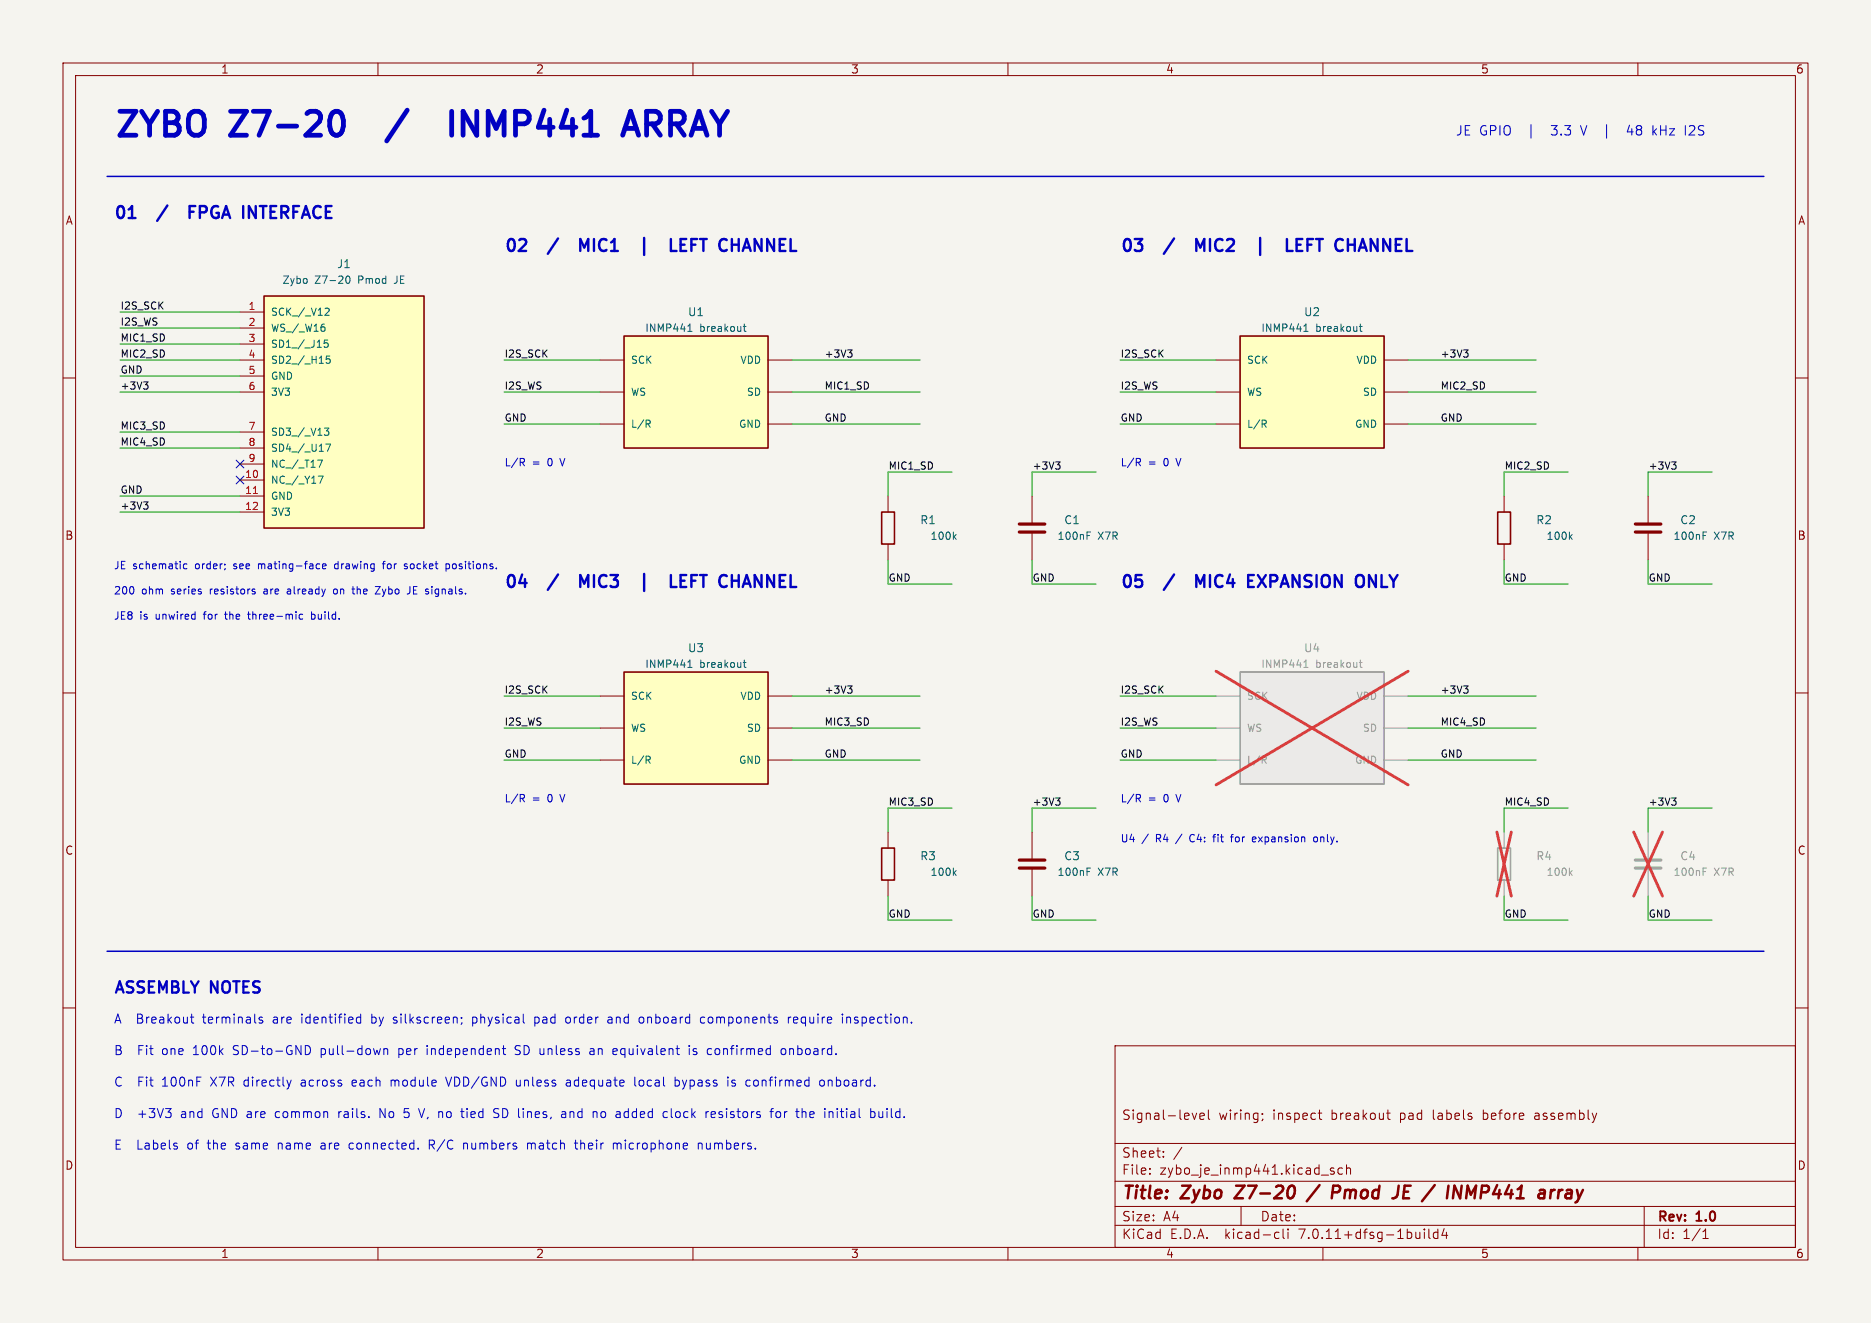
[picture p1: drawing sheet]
<svg xmlns="http://www.w3.org/2000/svg" width="297mm" height="210mm" viewBox="0 0 297 210" stroke-linecap="round" stroke-linejoin="round" font-family="sans-serif">
<path d="M0 0h297v210h-297z" fill="#f5f4ef" stroke="#f5f4ef" stroke-width=".16"/>
<g fill="none" stroke="#840000" stroke-width=".16">
<path d="M10 10h277v190h-277zM12 12h273v186h-273zM60 10v2M110 10v2M160 10v2M210 10v2M260 10v2M10 60h2M38.1 57.2h3.8M38.1 49.5h3.8M38.1 52.1h3.8M38.1 54.6h3.8"/>
<path d="M38.1 59.7h3.8M95.2 57.2h3.9M121.9 57.2h3.8M193 57.2h3.8M219.7 57.2h3.8M285 60h2M38.1 62.2h3.8M38.1 76.2h3.8M38.1 78.7h3.8M38.1 68.6h3.8M38.1 71.1h3.8M38.1 73.7h3.8"/>
<path d="M95.2 67.3h3.9M95.2 62.2h3.9M121.9 67.3h3.8M121.9 62.2h3.8M141 78.7v2.6M163.8 78.7v4.5M193 67.3h3.8M193 62.2h3.8M219.7 67.3h3.8M219.7 62.2h3.8M238.8 78.7v2.6M261.6 78.7v4.5"/>
<path d="M38.1 81.3h3.8M141 86.4v2.5M163.8 84.5v4.4M238.8 86.4v2.5M261.6 84.5v4.4M10 110h2M95.2 110.5h3.9M95.2 115.6h3.9M121.9 110.5h3.8M121.9 115.6h3.8M285 110h2M95.2 120.7h3.9"/>
<path d="M121.9 120.7h3.8M141 132.1v2.5M141 139.7v2.5M163.8 132.1v4.4M163.8 137.8v4.4M10 160h2M285 160h2M177 166h108v32h-108zM189.2 176.7l.4 1 .4-1M190.5 177.2l.7-.1-.1-.3-.4-.1-.2 .2v.7h.6M191.8 176.2v1.3l.2 .2M200.4 176.8v.1"/>
<path d="M200.5 177.6l-.2 .3M209.2 176.7h.6M209.5 176.2v1.3v.1l.3 .1M220.1 176.7h.6M220.3 176.2v1.3l.1 .1 .3 .1M243.7 177.2v.4M60 198v2M110 198v2M160 198v2M177 194.5h108M177 191.5h108M177 187.5h108"/>
<path d="M177 181.5h108M182.5 186.3v.1M182.5 185.5v.1M184.7 183.6v.1M184.7 182.8v.1M187.6 182.1l-1.3 2M197 191.5v3M202.6 195.6l.4 .1M203 196.5l-.4 .1M203.7 195.1v1.3l.2 .2M204.5 195.1v.1M204.5 195.6v1"/>
<path d="M210 198v2M211.7 185.5l-.3-.1-.2 .2v.2l.5 .2v.3h-.5M213.1 185.5l-.4-.1-.3 .3v.4l.1 .2h.6M213.7 185.5a.37 .37 0 0 1 .7 .1v.8M213.7 184.9v1.5M226.1 195.1v.1M226.1 195.6v1M226.8 195.1v1.3l.2 .2M228.2 195.7l-.4-.1-.3 .3v.4l.2 .2h.5M228.2 195.1v1.5M229.2 195l-.3 1.1h.9M229.6 195.6v1"/>
<path d="M260 198v2M261 191.5v6.5M270.3 196.6h.9M270.3 195.5l.4-.4v1.5"/>
</g>
<path d="M197.6 188.2l-1.6 2h1.3M205.4 188.4a1.69 1.69 0 0 1-.1 1.4M209.5 188.1l-2.1 2.6M211.6 188.2l1 .1a.58 .58 0 0 1-.3 1h-.8M222.9 189.2h.6M223.9 188.2h-.9l-.3 2h1M227.8 188.1l-2.1 2.6M234.3 188.2l-.8 1.4-.5-1.4-.3 2M247.5 188.9l-.2 1.3M248 188.9a.59 .59 0 0 0-.6 .4M249.3 188.9l-.6 .1M249.3 189.4h-.5a.4 .4 0 0 0-.3 .4 .4 .4 0 0 0 .2 .4h.5" fill="none" stroke="#840000" stroke-width=".4"/>
<path d="M259.6 137.8h4M259.6 136.5h4" fill="none" stroke="#9c9b98" stroke-width=".51"/>
<path d="M193 110.5h3.8M193 115.6h3.8M219.7 110.5h3.8M219.7 115.6h3.8M193 120.7h3.8M219.7 120.7h3.8M238.8 132.1v2.5M238.8 139.7v2.5M261.6 132.1v4.4M261.6 137.8v4.4" fill="none" stroke="#9c9b98" stroke-width=".16"/>
<path d="M207 105.9h.6M207.1 105.1l.2-.3v1.1M215.8 105.2h.4M215.9 104.8v1l.3 .1M200.6 120.6l.4 .6M200.8 120l.2 .2v.3l-.2 .1M249.2 138.5l.4 .5M249.6 138.2l-.5 .4M270.3 138.4h.4M270.3 137.8h.6" fill="none" stroke="#939391" stroke-width=".16"/>
<path d="M193 106.6l30.5 18M223.5 106.6l-30.5 18M237.6 132.1l2.3 10.1M239.9 132.1l-2.3 10.1M259.3 132.1l4.6 10.1M263.9 132.1l-4.6 10.1" fill="none" stroke="#eb3a3d" stroke-width=".46"/>
<path d="M196.8 106.7h22.9v17.8h-22.9z" fill="#ebeae8" stroke="#ebeae8" stroke-width=".16"/>
<path d="M196.8 106.7h22.9v17.8h-22.9zM237.7 134.6h2.1v5.1h-2.1z" fill="none" stroke="#9c9b98" stroke-width=".25"/>
<g fill="#ffffc2" stroke="#ffffc2" stroke-width=".16">
<path d="M196.8 53.3h22.9v17.8h-22.9z"/>
<path d="M99.1 106.7h22.8v17.8h-22.8z"/>
<path d="M41.9 47h25.4v36.8h-25.4z"/>
<path d="M99.1 53.3h22.8v17.8h-22.8z"/>
</g>
<path d="M41.9 47h25.4v36.8h-25.4zM99.1 53.3h22.8v17.8h-22.8zM196.8 53.3h22.9v17.8h-22.9zM140 81.3h2v5.1h-2zM237.7 81.3h2.1v5.1h-2.1zM99.1 106.7h22.8v17.8h-22.8zM140 134.6h2v5.1h-2z" fill="none" stroke="#840000" stroke-width=".25"/>
<g fill="none" stroke="#006464" stroke-width=".16">
<path d="M51.3 51.4h.2M51.4 51.9l.2 .2v.3l-.2 .2M51.7 49l.3-.1 .3 .3-.8 .8h.8M52 54h-.5l-.1 .5 .2-.1 .4 .1 .1 .1-.1 .4-.1 .1-.5-.1M52.4 56.5h-.6v.6l.1-.1h.4l.1 .2v.4l-.2 .1-.4-.1M55 43.9l.2-.1a.62 .62 0 0 1 .4 .6 .62 .62 0 0 1-.4 .6l-.2-.1-.1-.4zM109.2 52.6h.6M109.3 51.7l.2-.3v1.2M118 51.8h.4M118.2 51.4v1l.2 .2M207 52.6h.6M207.1 51.7l.2-.3v1.2"/>
<path d="M215.8 51.8h.4M215.9 51.4v1l.3 .2M50.4 73h.8l-.5 1.2M50.5 75.6h.8l-.5 1.1M51.5 68h.7l-.4 .4 .3 .1v.5l-.1 .1-.5-.1M51.7 70.5h.8l-.5 1.1M102.8 67.3l.4 .5M103 66.7l.2 .2v.3l-.2 .1M200.6 67.3l.4 .5M200.8 66.7l.2 .2v.3l-.2 .1M151.4 85.2l.4 .4M151.8 84.8l-.5 .5"/>
<path d="M172.6 85h.3M172.6 84.5h.5M249.2 85.2l.4 .4M249.6 84.8l-.5 .5M270.3 85h.4M270.3 84.5h.6M109.2 105.9h.6M109.3 105.1l.2-.3v1.1M118 105.2h.4M118.2 104.8v1l.2 .1M102.8 120.6l.4 .6M103 120l.2 .2v.3l-.2 .1"/>
<path d="M151.4 138.5l.4 .5M151.8 138.2l-.5 .4M172.6 138.4h.3M172.6 137.8h.5"/>
</g>
<path d="M40.2 78.3h.7" fill="none" stroke="#a90000" stroke-width=".16"/>
<path d="M161.8 84.5h4.1M161.8 83.2h4.1M259.6 84.5h4M259.6 83.2h4M161.8 137.8h4.1M161.8 136.5h4.1" fill="none" stroke="#840000" stroke-width=".51"/>
<g fill="none" stroke="#0f0f0f" stroke-width=".16">
<path d="M134.5 55.5h.8l-.4 .5M135 56l.3 .2v.3l-.3 .2M232.3 55.5h.7l-.3 .5M232.8 56l.2 .2v.3l-.2 .2M22.8 79.7h.7l-.4 .4M22.8 60.6h.7l-.4 .5M23.3 61.1l.2 .2v.3l-.2 .2M167.6 73.3h.7l-.4 .5M168.1 73.8l.2 .2v.3l-.2 .2M265.4 73.3h.7l-.4 .5M265.8 73.8l.3 .2v.3l-.3 .2M23.3 80.1l.2 .2v.3l-.2 .2"/>
<path d="M134.5 108.9h.8l-.4 .4M135 109.3l.3 .2v.3l-.3 .2M232.3 108.9h.7l-.3 .4M232.8 109.3l.2 .2v.3l-.2 .2M167.6 126.7h.7l-.4 .4M168.1 127.1l.2 .2v.3l-.2 .2M265.4 126.7h.7l-.4 .4M265.8 127.1l.3 .2v.3l-.3 .2"/>
</g>
<g fill="none" stroke="#0000c2" stroke-width=".16">
<path d="M250.9 19.9l.5 1.5M255 19.8v2.1M258.7 19.9l-.4 1h.9M268.7 19.9h-.3l-.2 .2M262.5 20.9l.5 .5M263 20.4l-.6 .6M269 20.6l-.9 .8h.9M82.9 73.4l.4 .5M83 72.8l.3 .2-.1 .3-.2 .1M180.7 73.4l.3 .5M180.8 72.8l.2 .2v.3l-.2 .1M29.7 89.6l-.4-.1-.2 .2 .1 .5h.5"/>
<path d="M35.6 97.5h.5M39.3 97.5h.4M39.5 97.1v1l.2 .2M40.4 93.9l.1 .2-.1 .2M40.4 93.5l.1 .1M41 89.5v.8M41.1 89.6h-.1M41.9 93.9v.3M46 93.5l-.4 .1M46 93.8h-.3l-.1 .2v.2l.4 .1M47.5 98.2l.2 .1 .3-.1M48 97.6l-.3-.1-.2 .1"/>
<path d="M49.5 97.6l.3-.1 .2 .1M49.5 97.1v1.2M50 98.2l-.2 .1-.3-.1M50.4 89.5l.3 .1M50.7 90.2l-.3 .1M51.2 89.9l.6-.1-.1-.2-.3-.1-.2 .2 .1 .5h.4M53.4 93.6l-.2-.1-.3 .2 .1 .5 .2 .1 .2-.1M53.6 89.5h-.3l-.2 .2 .1 .5 .4 .1M55.9 93.5h.4M56 93.1v1M56.2 94.3h.1M59.6 93.1h.8l-.8 1.2h.8"/>
<path d="M60.7 89.5h.4M61.1 89.1l-.2 .2v1M64.2 89.8l.5 .3-.1 .1-.3 .1M64.2 89.6h.4M65.6 93.7h.4M66.2 93.1h-.6v1.2h.6M70.8 89.6l.3-.1 .3 .2-.1 .5h-.5M70.8 89.5v1.2M82.9 126.7l.4 .6M83 126.1l.3 .2-.1 .3-.2 .1M180.7 126.7l.3 .6M180.8 126.1l.2 .2v.3l-.2 .1"/>
<path d="M189 132.6l-.1 .4 .1 .5M192.5 132.9h.5M193 132.5l-.3 .1v1M195.3 132.9h.5M195.8 132.5l-.3 .1v1M198.9 132.9h.3l.2 .2-.6 .1M198.9 133.6h.4M208.6 132.9h.3l.2 .2v.3l-.2 .2h-.3l-.1-.2zM30.2 161.5h.6M30.4 161v1.2l.1 .1 .3 .1M41.7 161.5h-.4l-.2 .2 .1 .2 .5 .1v.3h-.6M43.8 176.6v.7"/>
<path d="M46.2 171.5l-.3 .9M47.9 171.9v.4M48.5 166a.72 .72 0 0 1 .8 .7 .72 .72 0 0 1-.8 .7zM51 166.5v1.4M51 167.3l.1 .1M51.1 166.5h-.1M53.8 176.5v.9M54.1 176.5l-.3 .2M56.4 171.5h-.3l-.2 .2 .1 .6 .4 .1M56.6 171.8l-.7 .1M56.8 161.5h.5M57.3 162.3l-.5 .1"/>
<path d="M57.3 161v1.4M59 161v1.4M59 162.3l.2 .1M59.2 161.5h-.2M60.3 177.4v-1.4l.8 1.4M60.9 166.5v.9M60.9 166.6l.2-.1h.4v.9M62.1 171.5v.9M62.4 162.3l.4 .1M62.5 171.5l-.4 .1M62.6 161.5l-.2 .2 .2 .2M63.3 167.3l.4 .1"/>
<path d="M63.3 166.5v1.4M63.7 166.5h-.4M64.2 176h.7M64.3 176.5h.4M64.3 177.4h.4M67.4 176l-.5 1.4M67.8 166v.1M67.8 166.5v.9M70.7 171l.5 1.4 .5-1.4M73.3 161.5v.2M73.3 162.3l-.1 .3M74.1 176v.1"/>
<path d="M74.1 176.5v.9M75 162.3l.4 .1M75 161.5v1.4M75.4 161.5h-.4M78.6 176h.6M78.6 176.7l.4 .1 .2 .3-.3 .3h-.3M81.8 167.3h.6M82 171.5v.8l.4 .1 .2-.1M82.4 166h-.5l-.1 .4 .1 .2 .5 .2M82.6 171.5v.9M84.9 161.5h.5M84.9 162.3h.5"/>
<path d="M84.9 161.5v1.4M89.3 176.5h.4l.1 .9M89.8 177.3l-.5 .1M89.8 176.8l-.5 .1M89.9 161.6l.4-.1 .3 .2M89.9 171.5h.6l.1 .9M90.5 176.5v.9M90.6 171.8l-.5 .1a.28 .28 0 0 0-.2 .2 .28 .28 0 0 0 .2 .3l.5-.1M90.6 162.1l-.3 .3-.4-.1M90.9 176.5l-.4 .1M93.7 166.5h.5l.1 .9M94.3 166.8l-.5 .1a.28 .28 0 0 0-.2 .2 .28 .28 0 0 0 .2 .3l.5-.1"/>
<path d="M96 176.5h-.3l-.3 .2 .1 .6 .2 .1 .3-.1M96.5 162.2l.2 .2 .5-.1M96.5 161.5h.6l.1 .9M97.2 161.8l-.5 .1-.2 .2M97.9 166.5l.1 .3-.7 .1M99.2 177.3h.5M99.2 176.5h.5M100.8 171v1.2l.2 .2M101.7 161.5h.4l.1 .2-.1 .6-.4 .1M101.9 171.5h-.3l-.2 .2 .1 .6 .4 .1M106.6 176v1.2l.2 .2M107.2 171.5h.4l.2 .2v.4l-.1 .2h-.5"/>
<path d="M107.2 171v1.4M107.4 176.5l-.2 .2v.4l.2 .2M108.3 171.5l.4 .9M108.5 172.8l-.2 .1M109.4 166v.1M109.4 166.5v.9M110.6 166.5h-.4l-.2 .2 .6 .4M110.6 167.2l-.2 .2-.4-.1M111.9 161.5h-.4l-.3 .2v.4l.1 .2h.6M112.5 161.6v.7M113.1 176.5h.4l.1 .3-.7 .1M113.5 177.3l-.4 .1"/>
<path d="M113.8 166.5l-.3 .2v.4l.3 .3M114.1 177.3l.4 .1M114.5 176.5h-.2l-.2 .2 .1 .2h.3M116.7 171.5h-.3l-.2 .2v.2l.5 .1v.3h-.5M120.1 171.5h-.3l-.2 .2 .1 .6 .4 .1M123.2 176.6l.2-.1 .5 .1v.5l-.1 .2-.4 .1-.2-.1zM124.1 166.6l.2-.1 .4 .1v.5l-.1 .2-.3 .1-.2-.1zM124.5 176.5v.9M124.8 176.5l-.3 .2M125.1 161.5v.9M125.3 166.5v.9M125.6 161.5h-.3l-.2 .2"/>
<path d="M125.8 166.5l-.5 .1M126.6 161.5h-.4l-.2 .2v.6h.6M126.6 161.8l-.6 .1M129 176.5h-.2l-.3 .2 .1 .6 .4 .1M129.2 176.8l-.7 .1M130.2 171.6l.2-.1 .4 .1 .1 .5-.2 .2-.3 .1-.2-.1zM131.5 171.5v.9M131.9 171.5l-.4 .1M133.4 176.5h.5M133.6 176v1.2l.2 .2M134.4 161.6l.2-.1h.4v.9M134.4 161.5v.9"/>
<path d="M139.5 176.5l.1 .8 .3 .1 .2-.1M140.1 176.5v.9M140.8 176v.1M140.8 176.5v.9M44.2 181.5v.9M44.2 181.5v.1M51.1 181.5h-.1M51.1 181.9a.28 .28 0 0 0-.2 .2 .28 .28 0 0 0 .2 .3M56 181.5h-.3l-.3 .2 .1 .6 .5 .1M68.5 181.7l.5 .7M68.8 181h-.7v1.4M68.8 181.7h-.7"/>
<path d="M73.6 181.6l.2-.1h.3l.1 .9M73.6 181.5v.9M83.7 181.6l.5-.1 .2 .2M83.7 181.5v.9M84.4 181.7v.7M84.8 181.5h-.4v.2M91.2 181.5h.5M91.4 181v1.2v.1l.3 .1M92.2 181v1.4M92.4 181.5l-.2 .1M97.4 181.5h.4l.2 .2M98 181.7l.2-.2h.3l.1 .2"/>
<path d="M98 181.7v.7M110.8 181.6l.2-.1h.4l.1 .9M110.8 181.5v.9M112.1 181.5v.7l.2 .2"/>
</g>
<g fill="none" stroke="#0000c2" stroke-width=".38">
<path d="M20.4 34.6h1.1M26.6 32.6l-1.7 2.5M30.1 33.6h.6M31 32.7h-.9v1.9M88.6 37.8l-1.6 2.5M92.1 39.8v-1.9l.6 1.4 .7-1.4v1.9M102.2 37.8v2.7M106.5 39.8h.9M108 38.8h.7M108.9 37.9h-.9v1.9h.9M109.8 38.8h.6M110.7 37.9h-.9v1.9"/>
<path d="M111.1 37.9h1.1M186.4 37.8l-1.7 2.5M189.9 39.8v-1.9l.6 1.4 .7-1.4v1.9M200 37.8v2.7M204.3 39.8h.9M205.8 38.8h.7M206.7 37.9h-.9v1.9h.9M207.5 38.8h.7M208.4 37.9h-.9v1.9M208.9 37.9h1.1M88.6 91.2l-1.6 2.4M92.1 93.2v-1.9l.6 1.3 .7-1.3v1.9"/>
<path d="M102.2 91.1v2.7M106.5 93.2h.9M108 92.2h.7M108.9 91.3h-.9v1.9h.9M109.8 92.2h.6M110.7 91.3h-.9v1.9M111.1 91.3h1.1M186.4 91.2l-1.7 2.4M189.9 93.2v-1.9l.6 1.3 .7-1.3v1.9M199.7 91.3l1.2 1.9M200.9 91.3l-1.2 1.9M217.3 91.3l1.1 1.9"/>
</g>
<path d="M52.5 18.4a.92 .92 0 0 1 .9-.7 .92 .92 0 0 1 .9 .7 2.96 2.96 0 0 1-.3 2.9 .9 .9 0 0 1-1.5-.6M64.6 17.5l-3.2 4.9M71.7 17.7v3.8M75.7 17.7v3.8l-2.2-3.8v3.8M100.1 17.7l1.3 3.8M102.6 19.7h1.5a1.03 1.03 0 0 0 .7-1 1.03 1.03 0 0 0-.7-1h-1.5v3.8M103.5 19.7l1.3 1.8M99.2 20.4h1.8" fill="none" stroke="#0000c2" stroke-width=".76"/>
<path d="M17 28h263M17 151h263" fill="none" stroke="#0000c2" stroke-width=".24"/>
<g fill="none" stroke="#009600" stroke-width=".16">
<path d="M19 57.2h19.1M19 59.7h19.1M19 52.1h19.1M19 54.6h19.1M19 49.5h19.1M80 57.2h15.2M125.7 57.2h20.3M177.8 57.2h15.2M223.5 57.2h20.3M19 62.2h19.1M19 68.6h19.1M19 71.1h19.1"/>
<path d="M19 78.7h19.1M80 67.3h15.2M80 62.2h15.2M125.7 67.3h20.3M125.7 62.2h20.3M151.1 74.9h-10.1v3.8M174 74.9h-10.2v3.8M177.8 67.3h15.2M177.8 62.2h15.2M223.5 67.3h20.3M223.5 62.2h20.3M248.9 74.9h-10.1v3.8"/>
<path d="M271.8 74.9h-10.2v3.8M19 81.3h19.1M141 88.9v3.8h10.1M163.8 88.9v3.8h10.2M238.8 88.9v3.8h10.1M261.6 88.9v3.8h10.2M80 110.5h15.2M80 115.6h15.2M125.7 110.5h20.3M125.7 115.6h20.3M177.8 110.5h15.2M177.8 115.6h15.2"/>
<path d="M223.5 110.5h20.3M223.5 115.6h20.3M80 120.7h15.2M125.7 120.7h20.3M151.1 128.3h-10.1v3.8M174 128.3h-10.2v3.8M177.8 120.7h15.2M223.5 120.7h20.3M248.9 128.3h-10.1v3.8M271.8 128.3h-10.2v3.8M141 142.2v3.9h10.1M163.8 142.2v3.9h10.2"/>
<path d="M238.8 142.2v3.9h10.1M261.6 142.2v3.9h10.2"/>
</g>
<path d="M37.5 75.6l1.2 1.2M37.5 73.1l1.2 1.2M38.7 75.6l-1.2 1.2M38.7 73.1l-1.2 1.2" fill="none" stroke="#000084" stroke-width=".16"/>
<g font-size="5.3" fill="#0000c2">
<text x="18" y="22.8">ZYBO</text>
<text x="37.1" y="22.8">Z7-20</text>
<text x="77.9" y="22.8">INMP441</text>
<text x="107.1" y="22.8">ARRAY</text>
</g>
<g font-size="2.8" fill="#840000">
<text x="178" y="190.9">Title:</text>
<text x="187.7" y="190.9">Zybo</text>
<text x="197" y="190.9">Z7-20</text>
<text x="209.4" y="190.9">/</text>
<text x="213.9" y="190.9">Pmod</text>
<text x="230.1" y="190.9">/</text>
<text x="234.6" y="190.9">INMP441</text>
<text x="249.9" y="190.9">array</text>
</g>
<g font-size="2.6" fill="#0000c2">
<text x="18" y="35.3">01</text>
<text x="32.4" y="35.3">FPGA</text>
<text x="41.7" y="35.3">INTERFACE</text>
<text x="80" y="40.5">02</text>
<text x="94.4" y="40.5">MIC1</text>
<text x="105.7" y="40.5">|</text>
<text x="111.9" y="40.5">LEFT</text>
<text x="120.4" y="40.5">CHANNEL</text>
<text x="177.8" y="40.5">03</text>
<text x="192.2" y="40.5">MIC2</text>
<text x="203.4" y="40.5">|</text>
<text x="209.7" y="40.5">LEFT</text>
<text x="218.2" y="40.5">CHANNEL</text>
<text x="80" y="93.8">04</text>
<text x="94.4" y="93.8">MIC3</text>
<text x="105.7" y="93.8">|</text>
<text x="111.9" y="93.8">LEFT</text>
<text x="120.4" y="93.8">CHANNEL</text>
<text x="177.8" y="93.8">05</text>
<text x="192.2" y="93.8">MIC4</text>
<text x="201.2" y="93.8">EXPANSION</text>
<text x="219.2" y="93.8">ONLY</text>
</g>
<text font-size="2.5" fill="#0000c2" x="18" y="158.2">ASSEMBLY NOTES</text>
<g font-size="2.1" fill="#0000c2">
<text x="231" y="21.7">JE GPIO</text>
<text x="242.7" y="21.7">|</text>
<text x="246.7" y="21.7">3.3</text>
<text x="251.6" y="21.7">V</text>
<text x="259.5" y="21.7">48</text>
<text x="263.7" y="21.7">kHz</text>
<text x="269" y="21.7">I2S</text>
</g>
<g font-size="2.1" fill="#840000">
<text x="178" y="178">Signal-level</text>
<text x="193.4" y="178">wiring;</text>
<text x="202.1" y="178">inspect</text>
<text x="211.5" y="178">breakout</text>
<text x="222.5" y="178">pad</text>
<text x="227.9" y="178">labels</text>
<text x="235.9" y="178">before</text>
<text x="244.3" y="178">assembly</text>
<text x="178" y="184">Sheet:</text>
<text x="178" y="186.7">File:</text>
<text x="184.1" y="186.7">zybo_je_inmp441.kicad_sch</text>
<text x="178" y="196.9">KiCad</text>
<text x="178" y="194.1">Size:</text>
<text x="184.7" y="194.1">A4</text>
<text x="185.7" y="196.9">E.D.A.</text>
<text x="194.6" y="196.9">kicad-cli</text>
<text x="200" y="194.1">Date:</text>
<text x="206.5" y="196.9">7.0.11+dfsg-1build4</text>
<text x="263" y="194.3">Rev:</text>
<text x="263" y="196.9">Id:</text>
<text x="267.1" y="196.9">1/1</text>
<text x="269.4" y="194.3">1.0</text>
</g>
<g font-size="2" fill="#0000c2">
<text x="18" y="167.7">B</text>
<text x="18" y="162.7">A</text>
<text x="21.7" y="162.7">Breakout</text>
<text x="22" y="167.7">Fit</text>
<text x="25.9" y="167.7">one</text>
<text x="31" y="167.7">100k</text>
<text x="32.4" y="162.7">terminals</text>
<text x="37.5" y="167.7">SD-to-GND</text>
<text x="43.7" y="162.7">are</text>
<text x="48.3" y="162.7">identified</text>
<text x="51.6" y="167.7">pull-down</text>
<text x="59.6" y="162.7">by</text>
<text x="63.3" y="162.7">silkscreen;</text>
<text x="64.1" y="167.7">per</text>
<text x="68.7" y="167.7">independent</text>
<text x="76" y="162.7">physical</text>
<text x="82.9" y="167.7">SD unless</text>
<text x="86" y="162.7">pad</text>
<text x="91.1" y="162.7">order</text>
<text x="95.1" y="167.7">an</text>
<text x="98" y="162.7">and</text>
<text x="99" y="167.7">equivalent</text>
<text x="103.1" y="162.7">onboard</text>
<text x="111.2" y="167.7">is</text>
<text x="113" y="162.7">components</text>
<text x="114.3" y="167.7">confirmed</text>
<text x="126.2" y="167.7">onboard.</text>
<text x="127.1" y="162.7">require</text>
<text x="135.9" y="162.7">inspection.</text>
<text x="18" y="172.7">C</text>
<text x="22" y="172.7">Fit</text>
<text x="25.9" y="172.7">100nF</text>
<text x="33.8" y="172.7">X7R</text>
<text x="39.2" y="172.7">directly</text>
<text x="48.4" y="172.7">across</text>
<text x="56.7" y="172.7">each</text>
<text x="63" y="172.7">module</text>
<text x="72" y="172.7">VDD/GND</text>
<text x="83.2" y="172.7">unless</text>
<text x="91.4" y="172.7">adequate</text>
<text x="102.4" y="172.7">local</text>
<text x="109" y="172.7">bypass</text>
<text x="117.5" y="172.7">is</text>
<text x="120.6" y="172.7">confirmed</text>
<text x="132.5" y="172.7">onboard.</text>
<text x="18" y="177.7">D</text>
<text x="22" y="177.7">+3V3</text>
<text x="28.9" y="177.7">and</text>
<text x="34.1" y="177.7">GND are</text>
<text x="44.4" y="177.7">common</text>
<text x="54.5" y="177.7">rails.</text>
<text x="61.2" y="177.7">No</text>
<text x="65.3" y="177.7">5</text>
<text x="67.9" y="177.7">V, no</text>
<text x="74.9" y="177.7">tied</text>
<text x="80.2" y="177.7">SD lines,</text>
<text x="91.3" y="177.7">and</text>
<text x="96.5" y="177.7">no</text>
<text x="100.3" y="177.7">added</text>
<text x="108" y="177.7">clock</text>
<text x="114.9" y="177.7">resistors</text>
<text x="125.4" y="177.7">for</text>
<text x="129.7" y="177.7">the</text>
<text x="134.3" y="177.7">initial</text>
<text x="141.7" y="177.7">build.</text>
<text x="18" y="182.7">E</text>
<text x="21.8" y="182.7">Labels</text>
<text x="30" y="182.7">of</text>
<text x="33.3" y="182.7">the</text>
<text x="37.9" y="182.7">same</text>
<text x="44.8" y="182.7">name</text>
<text x="51.7" y="182.7">are</text>
<text x="56.4" y="182.7">connected.</text>
<text x="69.2" y="182.7">R/C</text>
<text x="74.9" y="182.7">numbers</text>
<text x="85.2" y="182.7">match</text>
<text x="93" y="182.7">their</text>
<text x="99.1" y="182.7">microphone</text>
<text x="112.8" y="182.7">numbers.</text>
</g>
<g font-size="1.8" fill="#840000">
<text x="35" y="11.9">1</text>
<text x="85" y="11.9">2</text>
<text x="135" y="11.9">3</text>
<text x="185" y="11.9">4</text>
<text x="235" y="11.9">5</text>
<text x="285" y="11.9">6</text>
<text x="10.3" y="35.9">A</text>
<text x="285.3" y="35.9">A</text>
<text x="10.3" y="85.9">B</text>
<text x="285.3" y="85.9">B</text>
<text x="10.3" y="135.9">C</text>
<text x="285.3" y="135.9">C</text>
<text x="10.3" y="185.9">D</text>
<text x="285.3" y="185.9">D</text>
<text x="35" y="199.9">1</text>
<text x="85" y="199.9">2</text>
<text x="135" y="199.9">3</text>
<text x="185" y="199.9">4</text>
<text x="235" y="199.9">5</text>
<text x="285" y="199.9">6</text>
</g>
<g font-size="1.8" fill="#006464">
<text x="53.4" y="42.8">J1</text>
<text x="109.1" y="50.4">U1</text>
<text x="206.9" y="50.4">U2</text>
<text x="146" y="83.4">R1</text>
<text x="168.8" y="83.4">C1</text>
<text x="243.8" y="83.4">R2</text>
<text x="266.6" y="83.4">C2</text>
<text x="109.1" y="103.7">U3</text>
<text x="146" y="136.8">R3</text>
<text x="168.8" y="136.8">C3</text>
</g>
<g font-size="1.8" fill="#939391">
<text x="206.9" y="103.7">U4</text>
<text x="243.8" y="136.8">R4</text>
<text x="266.6" y="136.8">C4</text>
</g>
<g font-size="1.6" fill="#006464">
<text x="44.7" y="45.3">Zybo</text>
<text x="50" y="45.3">Z7-20</text>
<text x="57" y="45.3">Pmod</text>
<text x="63" y="45.3">JE</text>
<text x="42.9" y="50.3">SCK_/_V12</text>
<text x="42.9" y="52.9">WS_/_W16</text>
<text x="102.3" y="52.9">INMP441</text>
<text x="111.1" y="52.9">breakout</text>
<text x="200.1" y="52.9">INMP441</text>
<text x="208.9" y="52.9">breakout</text>
<text x="42.9" y="55.4">SD1_/_J15</text>
<text x="42.9" y="57.9">SD2_/_H15</text>
<text x="100.1" y="57.9">SCK</text>
<text x="117.4" y="57.9">VDD</text>
<text x="197.9" y="57.9">SCK</text>
<text x="215.2" y="57.9">VDD</text>
<text x="42.9" y="60.5">GND</text>
<text x="42.9" y="63">3V3</text>
<text x="100.1" y="63">WS</text>
<text x="118.4" y="63">SD</text>
<text x="197.9" y="63">WS</text>
<text x="216.2" y="63">SD</text>
<text x="42.9" y="69.4">SD3_/_V13</text>
<text x="42.9" y="71.9">SD4_/_U17</text>
<text x="100.1" y="68.1">L/R</text>
<text x="117.2" y="68.1">GND</text>
<text x="197.9" y="68.1">L/R</text>
<text x="215" y="68.1">GND</text>
<text x="42.9" y="77">NC_/_Y17</text>
<text x="42.9" y="74.5">NC_/_T17</text>
<text x="42.9" y="79.5">GND</text>
<text x="42.9" y="82.1">3V3</text>
<text x="147.6" y="85.9">100k</text>
<text x="167.8" y="85.9">100nF</text>
<text x="174.3" y="85.9">X7R</text>
<text x="245.4" y="85.9">100k</text>
<text x="265.6" y="85.9">100nF</text>
<text x="272.1" y="85.9">X7R</text>
<text x="102.3" y="106.2">INMP441</text>
<text x="111.1" y="106.2">breakout</text>
<text x="100.1" y="111.3">SCK</text>
<text x="117.4" y="111.3">VDD</text>
<text x="100.1" y="116.4">WS</text>
<text x="118.4" y="116.4">SD</text>
<text x="100.1" y="121.4">L/R</text>
<text x="117.2" y="121.4">GND</text>
<text x="147.6" y="139.2">100k</text>
<text x="167.8" y="139.2">100nF</text>
<text x="174.3" y="139.2">X7R</text>
</g>
<g font-size="1.6" fill="#0f0f0f">
<text x="19" y="51.8">I2S_WS</text>
<text x="19" y="49.2">I2S_SCK</text>
<text x="19" y="59.4">GND</text>
<text x="19" y="56.8">MIC2_SD</text>
<text x="19" y="54.3">MIC1_SD</text>
<text x="80" y="56.8">I2S_SCK</text>
<text x="130.8" y="56.8">+3V3</text>
<text x="177.8" y="56.8">I2S_SCK</text>
<text x="228.6" y="56.8">+3V3</text>
<text x="19" y="61.9">+3V3</text>
<text x="80" y="61.9">I2S_WS</text>
<text x="130.8" y="61.9">MIC1_SD</text>
<text x="177.8" y="61.9">I2S_WS</text>
<text x="228.6" y="61.9">MIC2_SD</text>
<text x="19" y="68.3">MIC3_SD</text>
<text x="19" y="70.8">MIC4_SD</text>
<text x="80" y="67">GND</text>
<text x="130.8" y="67">GND</text>
<text x="177.8" y="67">GND</text>
<text x="228.6" y="67">GND</text>
<text x="141" y="74.6">MIC1_SD</text>
<text x="163.8" y="74.6">+3V3</text>
<text x="238.8" y="74.6">MIC2_SD</text>
<text x="261.6" y="74.6">+3V3</text>
<text x="19" y="81">+3V3</text>
<text x="19" y="78.4">GND</text>
<text x="141" y="92.4">GND</text>
<text x="163.8" y="92.4">GND</text>
<text x="238.8" y="92.4">GND</text>
<text x="261.6" y="92.4">GND</text>
<text x="80" y="110.2">I2S_SCK</text>
<text x="130.8" y="110.2">+3V3</text>
<text x="177.8" y="110.2">I2S_SCK</text>
<text x="228.6" y="110.2">+3V3</text>
<text x="80" y="115.3">I2S_WS</text>
<text x="130.8" y="115.3">MIC3_SD</text>
<text x="177.8" y="115.3">I2S_WS</text>
<text x="228.6" y="115.3">MIC4_SD</text>
<text x="80" y="120.3">GND</text>
<text x="130.8" y="120.3">GND</text>
<text x="177.8" y="120.3">GND</text>
<text x="228.6" y="120.3">GND</text>
<text x="141" y="128">MIC3_SD</text>
<text x="163.8" y="128">+3V3</text>
<text x="238.8" y="128">MIC4_SD</text>
<text x="261.6" y="128">+3V3</text>
<text x="141" y="145.7">GND</text>
<text x="163.8" y="145.7">GND</text>
<text x="238.8" y="145.7">GND</text>
<text x="261.6" y="145.7">GND</text>
</g>
<g font-size="1.6" fill="#a90000">
<text x="39.3" y="49.3">1</text>
<text x="39.3" y="51.8">2</text>
<text x="39.3" y="54.4">3</text>
<text x="39.3" y="56.9">4</text>
<text x="39.3" y="59.4">5</text>
<text x="39.3" y="62">6</text>
<text x="39.3" y="68.3">7</text>
<text x="39.3" y="70.9">8</text>
<text x="38.8" y="75.9">10</text>
<text x="39.3" y="73.4">9</text>
<text x="38.8" y="78.5">11</text>
<text x="38.8" y="81">12</text>
</g>
<g font-size="1.6" fill="#0000c2">
<text x="80" y="74.2">L/R</text>
<text x="84.5" y="74.2">=</text>
<text x="87.1" y="74.2">0</text>
<text x="89.3" y="74.2">V</text>
<text x="177.8" y="74.2">L/R</text>
<text x="182.3" y="74.2">=</text>
<text x="184.9" y="74.2">0</text>
<text x="187.1" y="74.2">V</text>
<text x="18" y="94.6">200</text>
<text x="18" y="90.6">JE</text>
<text x="21.1" y="90.6">schematic</text>
<text x="22.5" y="94.6">ohm</text>
<text x="27.3" y="94.6">series</text>
<text x="31.1" y="90.6">order;</text>
<text x="33.7" y="94.6">resistors</text>
<text x="37.4" y="90.6">see</text>
<text x="41.5" y="90.6">mating-face</text>
<text x="42.4" y="94.6">are</text>
<text x="46.4" y="94.6">already</text>
<text x="53.9" y="90.6">drawing</text>
<text x="53.9" y="94.6">on</text>
<text x="57.2" y="94.6">the</text>
<text x="61.1" y="94.6">Zybo</text>
<text x="61.8" y="90.6">for</text>
<text x="65.4" y="90.6">socket</text>
<text x="66.3" y="94.6">JE</text>
<text x="69.4" y="94.6">signals.</text>
<text x="72.2" y="90.6">positions.</text>
<text x="18" y="98.6">JE8</text>
<text x="22.2" y="98.6">is</text>
<text x="24.8" y="98.6">unwired</text>
<text x="32.7" y="98.6">for</text>
<text x="36.3" y="98.6">the</text>
<text x="40.2" y="98.6">three-mic</text>
<text x="50.4" y="98.6">build.</text>
<text x="80" y="127.6">L/R</text>
<text x="84.5" y="127.6">=</text>
<text x="87.1" y="127.6">0</text>
<text x="89.3" y="127.6">V</text>
<text x="177.8" y="127.6">L/R</text>
<text x="182.3" y="127.6">=</text>
<text x="184.9" y="127.6">0</text>
<text x="187.1" y="127.6">V</text>
<text x="177.8" y="133.9">U4</text>
<text x="181.3" y="133.9">/</text>
<text x="183.6" y="133.9">R4</text>
<text x="187.1" y="133.9">/</text>
<text x="189.4" y="133.9">C4:</text>
<text x="193.4" y="133.9">fit</text>
<text x="196.4" y="133.9">for</text>
<text x="200" y="133.9">expansion</text>
<text x="210" y="133.9">only.</text>
</g>
<g font-size="1.6" fill="#939391">
<text x="200.1" y="106.2">INMP441</text>
<text x="208.9" y="106.2">breakout</text>
<text x="197.9" y="111.3">SCK</text>
<text x="215.2" y="111.3">VDD</text>
<text x="197.9" y="116.4">WS</text>
<text x="216.2" y="116.4">SD</text>
<text x="197.9" y="121.4">L/R</text>
<text x="215" y="121.4">GND</text>
<text x="245.4" y="139.2">100k</text>
<text x="265.6" y="139.2">100nF</text>
<text x="272.1" y="139.2">X7R</text>
</g>
</svg>
